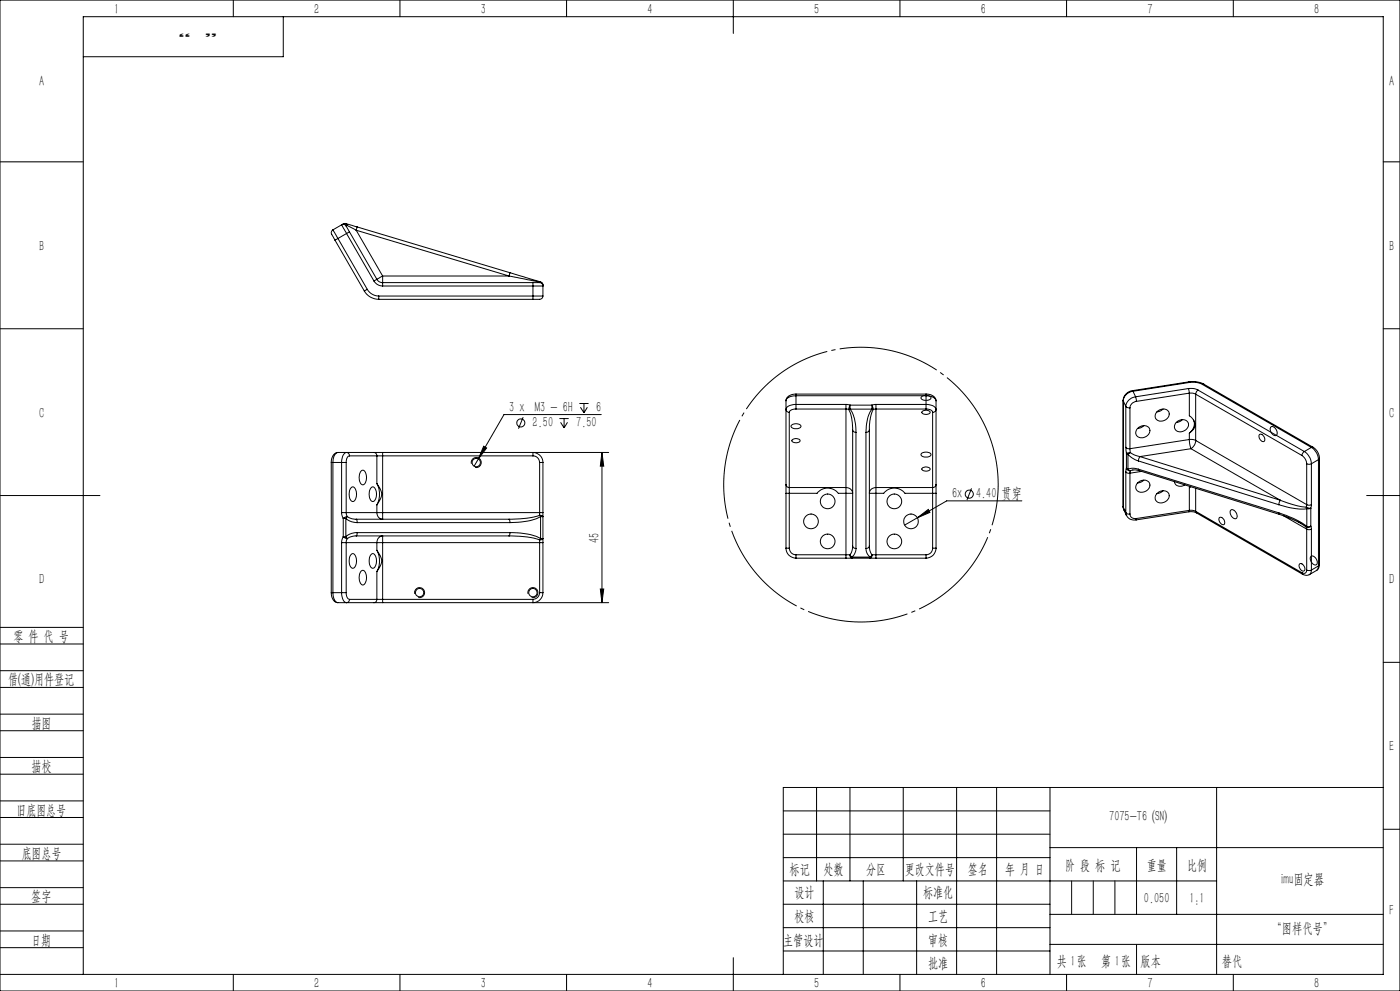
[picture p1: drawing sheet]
<svg xmlns="http://www.w3.org/2000/svg" width="420mm" height="297mm" viewBox="0 0 420 297" stroke-linecap="round" stroke-linejoin="round" font-family="sans-serif">
<g fill="none" stroke="#000" stroke-width=".3">
<path d="M0 0h420v297h-420zM70 0v5M85 5v12h-60M120 0v5M170 0v5M220 0v10M270 0v5M320 0v5M370 0v5M0 48.5h25M415 48.5h5M99.9 68.9l1.5 2.6"/>
<path d="M99.9 68.9a1.3 1.3 0 0 0 .1 2.1l.5 1M100.5 72l8.8 15.2M101.4 71.5l-.9 .5M101.4 71.5l8.8 15.2M102.5 67.4l1.5 2.6M102.5 67.4a.99 .99 0 0 1 1.4 .4M102.5 67.4l-2.6 1.5M103 67.1a.92 .92 0 0 1 1.2 .5M103 67.1l-.5 .3M103.8 67l3.3 1M103.8 67l.4 .6M103.8 67l-.8 .1"/>
<path d="M103.9 67.8l.9 1.7M104 70l8.2 14.2M104 70l-2.6 1.5M104.2 67.6l-.3 .2M104.2 67.6l2.7 1.4M104.8 69.5l-.8 .5M104.8 69.5l8.3 14.2M106.9 69l7.9 13.7M106.9 69l45.8 13.7M107.1 68l-.2 1M107.1 68l45.9 13.7M0 98.5h25"/>
<path d="M109.3 87.2a4.9 4.9 0 0 0 4.3 2.5M110.2 86.7a4.1 4.1 0 0 0 3.4 2M110.2 86.7l-.9 .5M112.2 84.2a3.1 3.1 0 0 0 2.6 1.5M113.1 83.7l-.9 .5M113.1 83.7a1.93 1.93 0 0 0 1.7 1M113.6 88.7v1M113.6 88.7h46.3M113.6 89.7h46.3M114.8 84.7v1M114.8 82.7v2M114.8 82.7l-1.7 1"/>
<path d="M114.8 85.7h45.1M114.8 84.7h45.1M114.8 82.7h37.9M152.7 82.7l9.2 1.8M153 81.7l9.2 2.8M153 81.7l-.3 1M159.9 85.7h3M159.9 88.7h3M159.9 88.7v1M159.9 84.7v1M159.9 84.7h2M159.9 85.7v3"/>
<path d="M161.9 84.7a1.02 1.02 0 0 1 1 1M161.9 84.5v.2M161.9 84.5a.97 .97 0 0 1 1 .9M162.2 84.5l.6 .5 .1 .4M162.2 84.5h-.3M162.9 88.7a1.63 1.63 0 0 1-2.2 1h-.8M162.9 85.4v.3M162.9 85.7v3M415 98.5h5M238.8 118.1a2.55 2.55 0 0 0-3 2M238.8 118.6a2.73 2.73 0 0 0-3 1.5M238.8 118.1v.5"/>
<path d="M238.8 118.1h39M238.8 118.6v2.6M238.8 118.6h39M276.4 119a1.97 1.97 0 0 1 2.9 .2 1.83 1.83 0 0 1-3 0zM277.8 118.1a2.61 2.61 0 0 1 3 2M277.8 118.6a2.73 2.73 0 0 1 3 1.5M277.8 118.1v.5M277.8 118.6v2.6M336.9 120l.1 .2M336.9 120l.1 32M339.7 117.1a3.3 3.3 0 0 0-2.8 2.9M339.7 117.1l.2 .2"/>
<path d="M339.9 117.3a3.2 3.2 0 0 0-2.9 2.9M339.9 117.3l.8 1.6M340.7 118.9l.2 1.4M340.7 118.9a3.2 3.2 0 0 0-3 2.9M356.5 116.4a4.5 4.5 0 0 1 2.9 .5M356.5 116.4l.3 1.4M356.5 116.4l-15.8 2.5M356.7 114.4a7.1 7.1 0 0 1 4.5 .8M356.7 114.4l.2 .2M356.7 114.4l-17 2.7M356.8 117.8h1l.9 .3M356.8 117.8v6.8a2.85 2.85 0 0 1 1.7 2.6 2.85 2.85 0 0 1-1.7 2.6"/>
<path d="M356.8 117.8l-15.9 2.5M356.9 114.6a6.2 6.2 0 0 1 3.8 .6M356.9 114.6l-17 2.7M358.7 118.1v13.9M358.7 118.1l31.9 18.4M359.4 116.9l-.5 .5-.2 .7M359.4 116.9l31.9 18.4M360.7 115.2l32.7 18.9M361.2 115.2h-.5M361.2 115.2l32.7 18.9M99.4 138.6h.5M99.4 138.6v39"/>
<path d="M99.9 138.6v39M99.9 138.6h2.6M101.4 135.6a2.61 2.61 0 0 0-2 3M101.4 135.6a2.73 2.73 0 0 0-1.5 3M101.4 135.6h10.8M102.5 138.6h1.4M102.5 138.6v15M103.9 138.6v15M104.8 136.6a1.72 1.72 0 0 0-.9 2M104.8 136.6a.97 .97 0 0 0-.9-1 .97 .97 0 0 0-1 .9l-.4 2.1M104.8 136.6h8.3M112.2 135.6a.97 .97 0 0 1 .9 1"/>
<path d="M112.2 135.6h2.6M113.1 136.6h1.7M113.1 136.6v8.3M114.8 135.6v1M114.8 135.6h67.8M114.8 136.6h45.1M114.8 136.6v17M141.4 139a1.49 1.49 0 0 1 1.3-1.9 1.49 1.49 0 0 1 1.6 1.6 1.49 1.49 0 0 1-1.8 1.3M143.5 137.5l-1.3 2.2M145.1 133.7l.9 .6-2.5 3.2zM157 125l-1.5 3.5M159.9 136.6a1.99 1.99 0 0 1 2 2"/>
<path d="M159.9 136.6v-.9a2.91 2.91 0 0 1 3 2.9M161.9 138.6h1M161.9 138.6v15M162.9 138.6v15M167.8 125.4h2.8M168.2 126.6l1 1.6M169.2 125.4v2.8M170.3 126.6l-1.1 1.6M173.8 120.9h2.8M174.1 122.1l1.1 1.6M175.2 120.9v2.8M176.2 122.1l-1 1.6"/>
<path d="M180.4 124.2h-29.2l-7.7 13.3M180.6 135.6l.5 4.1h-1zM180.6 135.6v45M235.8 120.1v25.1M236.8 123.6v22.5M237.4 127.5a2.01 2.01 0 0 1 2.9 .2 1.88 1.88 0 0 1-3 0zM237.7 131.8a1.58 1.58 0 0 1 2.3 .3 1.57 1.57 0 0 1-2.4 0zM238.8 122.6a1.81 1.81 0 0 0-2 1M238.8 121.2a2.66 2.66 0 0 0-3 1.5 .91 .91 0 0 0 1 .9M238.8 121.2v1.4M238.8 121.2h15M238.8 122.6h15"/>
<path d="M253.8 122.6l.8 .1M253.8 121.2v1.4M253.8 121.2l1.2 .2M253.8 122.6v23.5M254.6 122.7l.9 2.5 .3 3.7M255 122.6l.7 1 .6 1.8 .5 4.2M255 122.6l-.4 .1M255 121.4l-.4 1.3M255 121.4v1.2M255 122.6h6.6M255 121.4h6.6M255.8 128.9a.9 .9 0 0 0 1 .7"/>
<path d="M255.8 128.9v34.8M256.8 129.6v34.8M259.8 129.6v34.8M260.8 128.9l-.5 .6-.5 .1M260.8 128.9v34.8M261.6 122.6l-.7 1-.6 1.8-.5 4.2M261.6 122.6l.4 .1M261.6 121.4v1.2M261.6 121.4l.4 1.3M262 122.7l-.9 2.5-.3 3.7M262.8 122.6l-.8 .1M262.8 121.2v1.4"/>
<path d="M262.8 121.2l-1.2 .2M262.8 122.6v23.5M262.8 121.2h15M262.8 122.6h15M276.5 135.8a2.04 2.04 0 0 1 2.8 .4 1.83 1.83 0 0 1-3 0zM276.7 123.3a1.58 1.58 0 0 1 2.3 .3 1.61 1.61 0 0 1-2.5 0zM277.8 121.2v1.4M277.8 121.2a2.43 2.43 0 0 1 3 1.7l-.4 .5-.6 .2M277.8 122.6a1.72 1.72 0 0 1 2 1M279.8 123.6v22.5M280.8 120.1v25.1M337 120.2l.7 1.6"/>
<path d="M337.7 121.8l.5 .4h.8M337.7 134.1l.7 .4h.6M337.7 134.1l.2 1.7M337.7 121.8v12.3M337.9 135.8l.5 .4M337.9 135.8v4.5M338.4 136.2l1.1 1 2 .9M338.4 136.2v4.4M339 134.5l.1 1.1M339 122.2v12.3M339.1 135.6l1.5 .9 1.4 .3M339.1 135.6l-.7 .6"/>
<path d="M339.1 135.6l-1.2 .2M340.9 120.3a2.13 2.13 0 0 0-1.9 1.9M341.2 128.5a2.09 2.09 0 0 1 2.1-1 2.09 2.09 0 0 1 1.7 1.5 2.34 2.34 0 0 1-1.7 2.1 2.34 2.34 0 0 1-2.4-.8l-.2-.9zM341.5 138.1l42.1 13.2M342 136.8l-.5 1.3M342 136.8l42.1 13.1M343.1 127.6l-.8 .6-1 .2M347.3 123.2a1.93 1.93 0 0 1 2.1-.6 1.93 1.93 0 0 1 1.3 1.8 2.24 2.24 0 0 1-1.8 1.8 2.24 2.24 0 0 1-2.3-1.2v-.9zM348.9 122.6l-.8 .6-1 .2M353.1 126.4a1.94 1.94 0 0 1 2.1-.7 1.94 1.94 0 0 1 1.4 1.9 2.26 2.26 0 0 1-1.9 1.8 2.26 2.26 0 0 1-2.3-1.2l.1-.9zM354.7 125.8l-.8 .6-1 .2M356.8 131.7l1.3 .1 .6 .2"/>
<path d="M356.8 131.7l.5 2.8M356.8 131.7l-17.8 2.8M356.8 129.8v1.9M357.3 134.5l26.8 15.4M357.3 134.5l-15.3 2.3M358.1 125.9a3.3 3.3 0 0 1-1.3 3.9M358.7 132a2.97 2.97 0 0 1-1.4 2.5M358.7 132l33.3 19.2M377.9 130.2a1.32 1.32 0 0 1 1.3 .7 1.32 1.32 0 0 1-.1 1.5 1.58 1.58 0 0 1-1.2-2.2zM381.2 128a1.56 1.56 0 0 1 2 1.7 .77 .77 0 0 1-.7 .9 .77 .77 0 0 1-.9-.6l-.6-1.3zM390.6 136.5a3.2 3.2 0 0 1 1.4 2.5M391.3 135.3l-.6 .7-.1 .5"/>
<path d="M391.3 135.3a4.8 4.8 0 0 1 2.1 3.7M392 139l.7 .2 .7-.2M392 139v12.2M393.4 134.1a4.6 4.6 0 0 1 2.1 3.7M393.4 134.1l-2.1 1.2M393.4 139v12.2M393.9 134.1a4 4 0 0 1 2 3.3M393.9 134.1h-.5M395.5 137.8l-2.1 1.2M395.5 137.8v31.8M395.9 137.4l-.4 .4M395.9 137.4v31.8"/>
<path d="M0 148.5h30M102.5 153.6h1.4M102.5 153.6l.5 1.8M103 155.4h.8M103 155.4v5.5M103.8 155.4l1.7 1 1.6 .2M103.8 155.4v5.5M103.9 153.6l.3 1.2M103.9 153.6h9.2M104.2 154.8l-.4 .6M104.2 154.8l-1.2 .6M104.2 154.8l1.4 .7 1.3 .1"/>
<path d="M105.3 146.2a.77 .77 0 0 1 .9-.2 .77 .77 0 0 1 .5 .7 3 3 0 0 1-.7 3.6 1.68 1.68 0 0 1-1.3-2.2l.2-1.1zM106.9 155.6l.2 1M106.9 155.6h45.8M107.1 159.6l-1.6 .2-1.7 1.1M107.1 159.6l-.2 1M107.1 159.6h45.9M107.1 156.6h45.9M108.3 141.2a.77 .77 0 0 1 .9-.2 .77 .77 0 0 1 .5 .7 3 3 0 0 1-.7 3.6 1.63 1.63 0 0 1-1.3-2.2l.2-1.1zM111.3 146.2a.77 .77 0 0 1 .9-.2 .77 .77 0 0 1 .5 .7 3 3 0 0 1-.7 3.6 1.68 1.68 0 0 1-1.3-2.2l.2-1.1zM113.1 153.6a1.55 1.55 0 0 0 1.7 1.9v-1.9M113.1 144.9a7 7 0 0 1 0 6.4M113.1 153.6h1.7"/>
<path d="M113.1 144.9v.1a4.2 4.2 0 0 1 .7 5.1l-.7 1.2M113.1 151.3v2.3M114.8 153.6h47.1M152.7 155.6l.3 1M153 159.6l5.5 .5 2.4 .7 1.3 .6M153 159.6l-.3 1M161.9 154.4l-3.7 .9-5.5 .3M161.9 154.4l.3 .4M161.9 153.6v.8M161.9 154.4l1 .4M161.9 153.6h1M162.2 154.8l-1.3 .7-2.4 .6-5.5 .5"/>
<path d="M162.2 154.8h.7M162.2 154.8v6.6M162.9 153.6v1.2M162.9 154.8v6.6M235.8 145.2a.91 .91 0 0 0 1 .9M235.8 147.8h1M235.8 145.2v2.6M235.8 147.8v16.5M236.8 146.1v1.7M236.8 147.8h8.3a4 4 0 0 1 6.4 0h2.3M236.8 146.1h17M236.8 147.8v16.5"/>
<path d="M253.8 146.1a1.61 1.61 0 0 1 1.9 1.7h-1.9M253.8 146.1v1.7M253.8 147.8v18.5M262.8 146.1a1.55 1.55 0 0 0-1.9 1.7h1.9M262.8 146.1v1.7M262.8 147.8h2.3a4 4 0 0 1 6.4 0h8.3M262.8 147.8v18.5M262.8 146.1h17M275.2 155.2l3.3-2.5 .5 .9zM276.8 140.2a1.62 1.62 0 0 1 2.2 .4 1.61 1.61 0 0 1-2.5 0zM279.8 147.8h1M279.8 146.1v1.7"/>
<path d="M279.8 147.8v16.5M280.8 145.2a.97 .97 0 0 1-1 .9M280.8 145.2v2.6M280.8 147.8v16.5M291.5 146.4l-1.4 3.4M306.6 150.1h-22.6l-12.6 7.3M337 152l.1 .8M337 152l.7 1.7M337.1 152.8h.1M337.1 152.8l.8 1.7M337.7 141.4l.5 .4h.8M337.7 153.7l.5 .3 .8 .1"/>
<path d="M337.7 153.7l.3 .8M337.7 141.4v12.3M337.9 140.3l-.2 1.1M337.9 140.3l.5 .3M337.9 140.3a1.06 1.06 0 0 0 1.2 .8M338 154.5a2.48 2.48 0 0 0 2.8 1.3M338.4 140.6l.7 .5M339 154.1a1.49 1.49 0 0 0 1.9 1.3M339 141.8v12.3M339.1 141.1l-.1 .7M340.9 155.4l-.1 .4M341.2 144.8a2.06 2.06 0 0 1 2.1-1 2.06 2.06 0 0 1 1.7 1.6 2.34 2.34 0 0 1-1.7 2 2.34 2.34 0 0 1-2.4-.8l-.2-.9z"/>
<path d="M341.5 140.6l-2-.3-1.1 .3M341.5 140.6l.2 .4M341.5 140.6l42.1 13.1M341.7 141l-1.4-.2-1.2 .3M341.7 141l42.1 13.2M342.4 141.3l-3.4 .5M343.1 143.9l-.8 .6-1 .2M347.3 147.7a1.89 1.89 0 0 1 2.3-.6 1.89 1.89 0 0 1 1.1 2.1 2.25 2.25 0 0 1-2 1.5 2.25 2.25 0 0 1-2.1-1.2v-.9zM348.9 147.1l-.8 .6-1 .3M352.3 144.4a1.94 1.94 0 0 0 3.2 .9M356.7 153.4h1.5l.7 .3M356.7 153.4l-15.9 2.4"/>
<path d="M356.8 153h1.3l.6 .2M356.8 146.2l.4-.3zM356.8 153l-.1 .4M356.8 146.2v6.8M356.8 153l-15.9 2.4M358.7 153.2l.2 .5M358.7 146.4v6.8M358.7 153.2l31.9 18.5M358.9 153.7l31.9 18.4M365.8 155.1a1.31 1.31 0 0 1 1.4 .7 1.31 1.31 0 0 1-.2 1.5 1.58 1.58 0 0 1-1.2-2.2zM369.3 152.9a1.56 1.56 0 0 1 1.9 1.7 .79 .79 0 0 1-.7 .9 .79 .79 0 0 1-.9-.6l-.6-1.2zM383.6 153.7l4.4 1.7 2.4 1.2 1.6 1.2"/>
<path d="M383.6 151.3l5.1 1.1h3.3M383.6 153.7l.2 .5M383.8 154.2l2.7 .9 3.2 1.5M384.1 149.9l-.5 1.4M384.1 149.9l4.7 1.6 3.1 .5M385.1 154.6l6.9 4M389.6 156.5l2.3 1.5M391.9 152l.1 .4M391.9 152l1.3 .3M391.9 158l.1 .6M392 151.2l.5 .2 .9-.2M392 151.2l-.1 .8"/>
<path d="M392 158.6l.5 .1 .9-.1M392 158.6v12.2M392 157.8l-.1 .2M392 152.4v5.4M393.2 157.7l.2 .9M393.2 152.3l-1.2 .1M393.2 157.7l-1.2 .1M393.2 157.7l-.6 .4-.7-.1M393.2 152.3v5.4M393.4 151.2l-.2 1.1M393.4 158.6v12.2M410 148.5h10"/>
<path d="M99.4 177.6a2.55 2.55 0 0 0 2 3M99.4 177.6h.5M99.9 177.6a2.73 2.73 0 0 0 1.5 3M99.9 177.6h2.6M102.5 162.6h1.4M102.5 177.6h1.4M102.5 177.6a2.66 2.66 0 0 0 1.5 3 .91 .91 0 0 0 .8-1M102.5 162.6v15M103 160.9h.8M103 160.9l1.2 .5M103 160.9l-.5 1.7M103.8 160.9l.4 .5"/>
<path d="M103.9 177.6a1.81 1.81 0 0 0 .9 2M103.9 162.6v15M103.9 162.6h9.2M104.2 161.4l-.3 1.2M104.8 179.6h8.3M105.3 166.2a.77 .77 0 0 1 .9-.2 .77 .77 0 0 1 .5 .7 3.1 3.1 0 0 1-.7 3.6 1.68 1.68 0 0 1-1.3-2.2l.2-1.1zM106.9 160.6l-1.7 .3-1 .5M106.9 160.6h45.8M108.3 171.2a.79 .79 0 0 1 .9-.2 .79 .79 0 0 1 .5 .7 2.8 2.8 0 0 1-.9 3.6 2.91 2.91 0 0 1-.5-4.1zM111.3 166.2a.77 .77 0 0 1 .9-.2 .77 .77 0 0 1 .5 .7 3.1 3.1 0 0 1-.7 3.6 1.68 1.68 0 0 1-1.3-2.2l.2-1.1zM113.1 162.6a1.61 1.61 0 0 1 1.7-1.8v1.8M113.1 164.9a7 7 0 0 1 0 6.4"/>
<path d="M113.1 179.6a.91 .91 0 0 1-.9 1M113.1 162.6h1.7M113.1 164.9v.1a4.2 4.2 0 0 1 .7 5.1l-.7 1.2M113.1 179.6h1.7M113.1 162.6v2.3M113.1 171.3v8.3M114.8 179.6v1M114.8 162.6h47.1M114.8 179.6h45.1M114.8 162.6v17M124.4 178a1.5 1.5 0 0 1 1.3-1.9 1.5 1.5 0 0 1 1.7 1.7 1.5 1.5 0 0 1-1.9 1.3M152.7 160.6l5.5 .3 3.7 .9"/>
<path d="M158.4 178a1.5 1.5 0 0 1 1.3-1.9 1.5 1.5 0 0 1 1.7 1.7 1.5 1.5 0 0 1-1.9 1.3M161.9 161.8v.8M161.9 162.6h1M161.9 177.6h1M161.9 177.6a2.05 2.05 0 0 1-2 2M161.9 162.6v15M162.2 161.4l-.3 .4M162.2 161.4h.7M162.9 161.4l-.2 .2-.8 .2M162.9 161.4v1.2M162.9 177.6a2.84 2.84 0 0 1-3 2.9v-.9M162.9 162.6v15"/>
<path d="M180.1 176.5h1l-.5 4.1zM235.8 164.3h1M235.8 164.3a3 3 0 0 0 3 3M236.8 164.3a1.99 1.99 0 0 0 2 2M238.8 166.3v1M238.8 166.3h15M238.8 167.3h15M253.8 166.3h1.2M253.8 166.3v1M253.8 167.3h1.8M255 166.3l.6 .7M255 166.3l.1 .7 .5 .3"/>
<path d="M255.6 167v.3M255.6 167h5.5M255.6 167.3h5.5M255.8 163.7a.88 .88 0 0 0 1 .7M255.8 163.7l-.3 1.6-.5 1M256.8 164.4l-.4 1.6-.8 1M259.8 164.4l.4 1.6 .9 1M260.8 163.7a.96 .96 0 0 1-1 .7M260.8 163.7l.1 1.3 .7 1.3M261.1 167v.3M261.1 167.3h1.7M261.6 166.3h1.2"/>
<path d="M261.6 166.3l-.5 .7M261.6 166.3l-.2 .8-.3 .2M262.8 166.3v1M262.8 166.3h15M262.8 167.3h15M277.8 166.3v1M279.8 164.3a1.93 1.93 0 0 1-2 2M279.8 164.3h1M280.8 164.3a3 3 0 0 1-3 3M389.9 169a1.32 1.32 0 0 1 1.3 .7 1.32 1.32 0 0 1-.1 1.5 1.58 1.58 0 0 1-1.2-2.2zM390.6 171.7l.2 .4M390.8 172.1l1.2 .3 .8-.2"/>
<path d="M392 170.8h1.4M392 170.8a.86 .86 0 0 1-.4 1 .86 .86 0 0 1-1-.1M393.2 166.8a1.56 1.56 0 0 1 2 1.9 .82 .82 0 0 1-.8 .7 .82 .82 0 0 1-.8-.7l-.5-1zM393.4 170.8l-.2 1-.4 .4M395.5 169.6l-.4 1.2-2.3 1.4M395.5 169.6l-2.1 1.2M395.9 169.2a1.91 1.91 0 0 1-1 1.8M395.9 169.2l-.4 .4M0 193h25M0 188h25M101.4 180.6h10.8M112.2 180.6h2.6"/>
<path d="M114.8 180.6h67.8M415 198.5h5M0 206h25M0 201h25M0 219h25M0 214h25M0 232h25M0 227h25M245 236v28M255 236v28M271 236v28M287 236v56"/>
<path d="M299 236v56M315 236v56M365 236v56M415 236h-180v56M0 245h25M0 240h25M0 258h25M0 253h25M235 243h80M235 250h80M235 257h80M315 254h100"/>
<path d="M341 254v20M353 254v20M415 248.5h5M0 271h25M0 266h25M0 279h25M235 271h80M235 264h130M235 278h80M247 264v28M259 264v28M275 264v28"/>
<path d="M315 274h100M0 284h25M0 292h415v-287h-390v287M70 292v5M120 292v5M170 292v5M220 287v10M235 285h80M270 292v5M315 283h100M320 292v5M370 292v5"/>
<circle cx="142.9" cy="138.6" r="1.25"/>
<circle cx="156.2" cy="126.7" r="1.21"/>
<circle cx="243.3" cy="156.3" r="2.21"/>
<circle cx="248.3" cy="150.3" r="2.21"/>
<circle cx="268.3" cy="150.3" r="2.21"/>
<circle cx="273.3" cy="156.3" r="2.21"/>
<circle cx="290.8" cy="148.1" r="1.22"/>
<circle cx="125.9" cy="177.6" r="1.27"/>
<circle cx="159.9" cy="177.6" r="1.27"/>
<circle cx="248.3" cy="162.3" r="2.19"/>
<circle cx="268.3" cy="162.3" r="2.19"/>
</g>
<path d="M297.7 133.2a41.2 41.2 0 0 0-69-16.6 41.2 41.2 0 0 0 18.9 68.4 41.2 41.2 0 0 0 50.6-49.7l-.5-2.1" fill="none" stroke="#000" stroke-width=".3" stroke-dasharray="30.5 1.3 1.3 1.3" stroke-dashoffset="5.9" stroke-linecap="butt"/>
<path d="M321.5 264v10M328 264v10M334.5 264v10M341 283v9" fill="none" stroke="#0a0605" stroke-width=".3"/>
<g fill="#000">
<path d="M145.1 133.7l-1.6 3.8 2.5-3.2zM275.2 155.2l3.8-1.6-.5-.9z"/>
<path d="M180.1 176.5h1l-.5 4.1zM180.6 135.6l.5 4.1h-1z"/>
</g>
<g font-size="4.4">
<text x="34.2" y="4.1">1</text>
<text x="94.2" y="4.1">2</text>
<text x="144.2" y="4.1">3</text>
<text x="194.2" y="4.1">4</text>
<text x="244.2" y="4.1">5</text>
<text x="294.2" y="4.1">6</text>
<text x="344.2" y="4.1">7</text>
<text x="394.2" y="4.1">8</text>
<text x="11.7" y="25.9">A</text>
<text x="416.7" y="25.9">A</text>
<text x="11.7" y="75.1">B</text>
<text x="416.7" y="75.1">B</text>
<text x="11.7" y="125.1">C</text>
<text x="152.8" y="123.5">3 x M3 - 6H</text>
<text x="178.9" y="123.5">6</text>
<text x="416.7" y="125.1">C</text>
<text x="159.8" y="128">2.50</text>
<text x="172.9" y="128">7.50</text>
<text x="285.6" y="149.4">6x</text>
<text x="292.8" y="149.4">4.40 贯穿</text>
<text x="179.7" y="162.7" transform="rotate(-90 179.7 162.7)">45</text>
<text x="11.7" y="175.1">D</text>
<text x="416.7" y="175.1">D</text>
<text x="4" y="192">零 件 代 号</text>
<text x="2.5" y="205.1">借(通)用件登记</text>
<text x="9.5" y="218.1">描图</text>
<text x="416.7" y="225.1">E</text>
<text x="9.5" y="231.1">描校</text>
<text x="5" y="244.2">旧底图总号</text>
<text x="332.8" y="246.2">7075-T6 (SN)</text>
<text x="6.5" y="257.2">底图总号</text>
<text x="236.9" y="261.9">标记</text>
<text x="247.1" y="261.9">处数</text>
<text x="259.9" y="261.9">分区</text>
<text x="271.5" y="261.9">更改文件号</text>
<text x="290.4" y="261.9">签名</text>
<text x="301.5" y="261.9">年 月 日</text>
<text x="319.5" y="260.6">阶 段 标 记</text>
<text x="344" y="260.6">重量</text>
<text x="356.1" y="260.6">比例</text>
<text x="238.3" y="268.9">设计</text>
<text x="276.9" y="268.9">标准化</text>
<text x="384.2" y="264.8">imu固定器</text>
<text x="9.4" y="270.1">签字</text>
<text x="343.2" y="270.7">0.050</text>
<text x="356.8" y="270.7">1:1</text>
<text x="416.8" y="274.4">F</text>
<text x="238.3" y="276.1">校核</text>
<text x="278.4" y="276">工艺</text>
<text x="381.5" y="279.6">“图样代号”</text>
<text x="9.4" y="283.2">日期</text>
<text x="234.9" y="283.3">主管设计</text>
<text x="278.4" y="283.3">审核</text>
<text x="278.4" y="290.2">批准</text>
<text x="317.1" y="289.4">共 张</text>
<text x="321.1" y="289.4">1</text>
<text x="330.3" y="289.4">第 张</text>
<text x="334.5" y="289.4">1</text>
<text x="342.1" y="289.4">版本</text>
<text x="34.2" y="296.1">1</text>
<text x="94.2" y="296.1">2</text>
<text x="144.2" y="296.1">3</text>
<text x="194.2" y="296.1">4</text>
<text x="244.2" y="296.1">5</text>
<text x="294.2" y="296.1">6</text>
<text x="344.2" y="296.1">7</text>
<text x="394.2" y="296.1">8</text>
</g>
<text font-size="4.4" fill="#0a0605" x="366.6" y="289.4">替代</text>
<g font-size="4.1" fill="#0a0605">
<text x="57.3" y="8" transform="rotate(-180 57.3 8)">”</text>
<text x="65.3" y="8" transform="rotate(-180 65.3 8)">“</text>
</g>
</svg>
